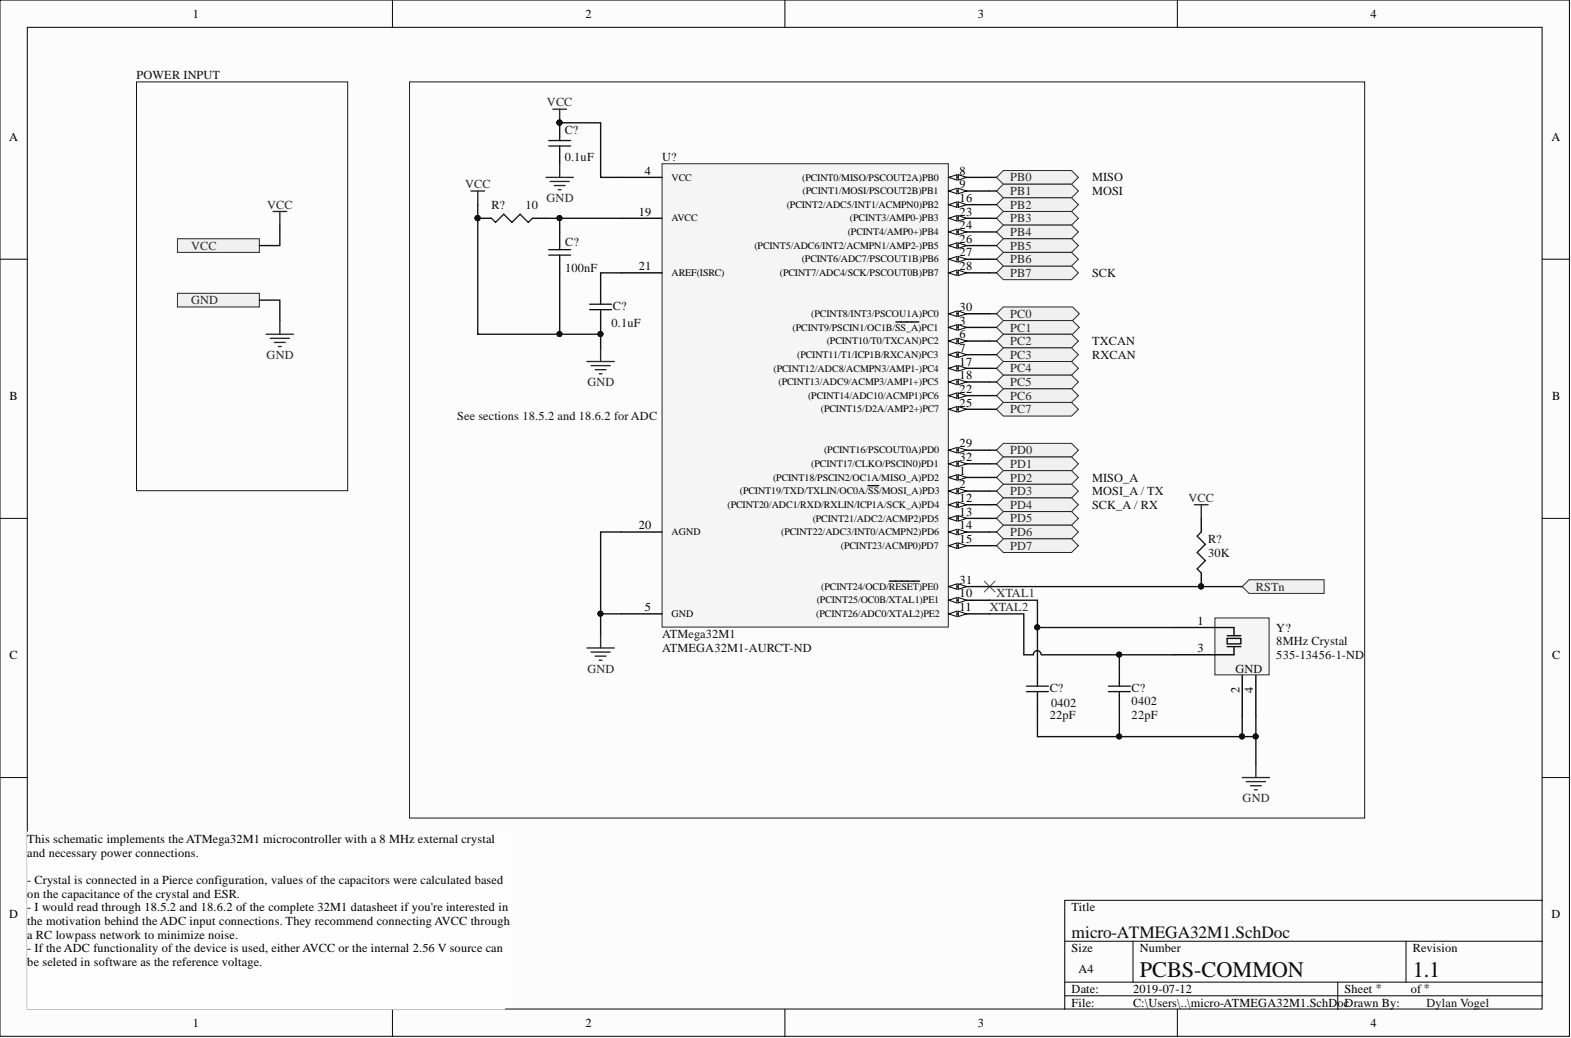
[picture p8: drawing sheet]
<svg xmlns="http://www.w3.org/2000/svg" width="292mm" height="193mm" viewBox="0 0 292 193" stroke-linecap="round" stroke-linejoin="round" font-family="sans-serif">
<g fill="#fcfcfc" stroke="#000" stroke-width=".19">
<path d="M0 0h291.8v192.7h-291.8z"/>
<path d="M5.1 5.1h281.6v182.5h-281.6z"/>
</g>
<g fill="none" stroke="#000" stroke-width=".19">
<path d="M73 0v5.1M145.9 0v5.1M218.9 0v5.1M0 48.2h5.1M286.8 48.2h5.1M0 96.4h5.1M286.8 96.4h5.1M0 144.6h5.1M286.8 144.6h5.1M198 175h88.8M210.7 175v7.6M261.4 175v7.6"/>
<path d="M286.8 167.4h-88.8v20.3M73 187.7v5M145.9 187.7v5M198 182.6h88.8M198 185.1h88.8M218.9 187.7v5M248.7 182.6v5.1"/>
</g>
<path d="M111.7 117.9v2.6M109.1 120.5h5.1M109.9 121.2h3.6M110.7 122h2M111.4 122.7h.5" fill="none" stroke="#262626" stroke-width=".25"/>
<path d="M123.1 30.4h53.2v86.2h-53.2z" fill="#f5f5f5" stroke="#262626" stroke-width=".19"/>
<path d="M176.4 33h7.6M176.4 35.5h7.6M166.6 59.9h4.2M176.4 60.9h7.6M176.4 63.4h7.6M176.4 65.9h7.6M161.4 90.3h2M176.4 88.8h7.6M176.4 91.3h7.6M115.5 114.1h7.6M176.4 111.6h7.6" fill="none" stroke="#000" stroke-width=".25"/>
<path d="M176.4 111.6l1.5-.5v1z" fill="#fcfcfc"/>
<path d="M176.4 111.6l1.5-.5v1z" fill="none" stroke="#000" stroke-width=".19"/>
<path d="M178.2 111.1l1.5 .5-1.5 .5z" fill="#fcfcfc"/>
<path d="M178.2 111.1l1.5 .5-1.5 .5z" fill="none" stroke="#000" stroke-width=".19"/>
<path d="M176.4 114.1h7.6" fill="none" stroke="#000" stroke-width=".25"/>
<path d="M176.4 114.1l1.5-.5v1z" fill="#fcfcfc"/>
<path d="M176.4 114.1l1.5-.5v1z" fill="none" stroke="#000" stroke-width=".19"/>
<path d="M178.2 113.6l1.5 .5-1.5 .5z" fill="#fcfcfc"/>
<path d="M178.2 113.6l1.5 .5-1.5 .5z" fill="none" stroke="#000" stroke-width=".19"/>
<path d="M176.4 93.8h7.6" fill="none" stroke="#000" stroke-width=".25"/>
<path d="M176.4 93.8l1.5-.5v1z" fill="#fcfcfc"/>
<path d="M176.4 93.8l1.5-.5v1z" fill="none" stroke="#000" stroke-width=".19"/>
<path d="M178.2 93.3l1.5 .5-1.5 .5z" fill="#fcfcfc"/>
<path d="M178.2 93.3l1.5 .5-1.5 .5z" fill="none" stroke="#000" stroke-width=".19"/>
<path d="M176.4 96.4h7.6" fill="none" stroke="#000" stroke-width=".25"/>
<path d="M176.4 96.4l1.5-.5v1z" fill="#fcfcfc"/>
<path d="M176.4 96.4l1.5-.5v1z" fill="none" stroke="#000" stroke-width=".19"/>
<path d="M178.2 95.9l1.5 .5-1.5 .5z" fill="#fcfcfc"/>
<path d="M178.2 95.9l1.5 .5-1.5 .5z" fill="none" stroke="#000" stroke-width=".19"/>
<path d="M176.4 98.9h7.6" fill="none" stroke="#000" stroke-width=".25"/>
<path d="M176.4 98.9l1.5-.5v1z" fill="#fcfcfc"/>
<path d="M176.4 98.9l1.5-.5v1z" fill="none" stroke="#000" stroke-width=".19"/>
<path d="M178.2 98.4l1.5 .5-1.5 .5z" fill="#fcfcfc"/>
<path d="M178.2 98.4l1.5 .5-1.5 .5z" fill="none" stroke="#000" stroke-width=".19"/>
<path d="M176.4 101.4h7.6" fill="none" stroke="#000" stroke-width=".25"/>
<path d="M176.4 101.4l1.5-.5v1z" fill="#fcfcfc"/>
<path d="M176.4 101.4l1.5-.5v1z" fill="none" stroke="#000" stroke-width=".19"/>
<path d="M178.2 100.9l1.5 .5-1.5 .5z" fill="#fcfcfc"/>
<path d="M178.2 100.9l1.5 .5-1.5 .5z" fill="none" stroke="#000" stroke-width=".19"/>
<path d="M176.4 38h7.6" fill="none" stroke="#000" stroke-width=".25"/>
<path d="M176.4 38l1.5-.5v1.1z" fill="#fcfcfc"/>
<path d="M176.4 38l1.5-.5v1.1z" fill="none" stroke="#000" stroke-width=".19"/>
<path d="M178.2 37.5l1.5 .5-1.5 .6z" fill="#fcfcfc"/>
<path d="M178.2 37.5l1.5 .5-1.5 .6z" fill="none" stroke="#000" stroke-width=".19"/>
<path d="M176.4 68.5h7.6" fill="none" stroke="#000" stroke-width=".25"/>
<path d="M176.4 68.5l1.5-.5v1z" fill="#fcfcfc"/>
<path d="M176.4 68.5l1.5-.5v1z" fill="none" stroke="#000" stroke-width=".19"/>
<path d="M178.2 68l1.5 .5-1.5 .5z" fill="#fcfcfc"/>
<path d="M178.2 68l1.5 .5-1.5 .5z" fill="none" stroke="#000" stroke-width=".19"/>
<path d="M176.4 71h7.6" fill="none" stroke="#000" stroke-width=".25"/>
<path d="M176.4 71l1.5-.5v1z" fill="#fcfcfc"/>
<path d="M176.4 71l1.5-.5v1z" fill="none" stroke="#000" stroke-width=".19"/>
<path d="M178.2 70.5l1.5 .5-1.5 .5z" fill="#fcfcfc"/>
<path d="M178.2 70.5l1.5 .5-1.5 .5z" fill="none" stroke="#000" stroke-width=".19"/>
<path d="M115.5 40.6h7.6M115.5 50.7h7.6M176.4 73.5h7.6M115.5 98.9h7.6" fill="none" stroke="#000" stroke-width=".25"/>
<path d="M176.4 73.5l1.5-.5v1.1z" fill="#fcfcfc"/>
<path d="M176.4 73.5l1.5-.5v1.1z" fill="none" stroke="#000" stroke-width=".19"/>
<path d="M178.2 73l1.5 .5-1.5 .6z" fill="#fcfcfc"/>
<path d="M178.2 73l1.5 .5-1.5 .6z" fill="none" stroke="#000" stroke-width=".19"/>
<path d="M176.4 40.6h7.6" fill="none" stroke="#000" stroke-width=".25"/>
<path d="M176.4 40.6l1.5-.5v1z" fill="#fcfcfc"/>
<path d="M176.4 40.6l1.5-.5v1z" fill="none" stroke="#000" stroke-width=".19"/>
<path d="M178.2 40.1l1.5 .5-1.5 .5z" fill="#fcfcfc"/>
<path d="M178.2 40.1l1.5 .5-1.5 .5z" fill="none" stroke="#000" stroke-width=".19"/>
<path d="M176.4 43.1h7.6" fill="none" stroke="#000" stroke-width=".25"/>
<path d="M176.4 43.1l1.5-.5v1z" fill="#fcfcfc"/>
<path d="M176.4 43.1l1.5-.5v1z" fill="none" stroke="#000" stroke-width=".19"/>
<path d="M178.2 42.6l1.5 .5-1.5 .5z" fill="#fcfcfc"/>
<path d="M178.2 42.6l1.5 .5-1.5 .5z" fill="none" stroke="#000" stroke-width=".19"/>
<path d="M176.4 76.1h7.6" fill="none" stroke="#000" stroke-width=".25"/>
<path d="M176.4 76.1l1.5-.5v1z" fill="#fcfcfc"/>
<path d="M176.4 76.1l1.5-.5v1z" fill="none" stroke="#000" stroke-width=".19"/>
<path d="M178.2 75.6l1.5 .5-1.5 .5z" fill="#fcfcfc"/>
<path d="M178.2 75.6l1.5 .5-1.5 .5z" fill="none" stroke="#000" stroke-width=".19"/>
<path d="M176.4 45.7h7.6" fill="none" stroke="#000" stroke-width=".25"/>
<path d="M176.4 45.7l1.5-.6v1.1z" fill="#fcfcfc"/>
<path d="M176.4 45.7l1.5-.6v1.1z" fill="none" stroke="#000" stroke-width=".19"/>
<path d="M178.2 45.1l1.5 .6-1.5 .5z" fill="#fcfcfc"/>
<path d="M178.2 45.1l1.5 .6-1.5 .5z" fill="none" stroke="#000" stroke-width=".19"/>
<path d="M176.4 48.2h7.6" fill="none" stroke="#000" stroke-width=".25"/>
<path d="M176.4 48.2l1.5-.5v1z" fill="#fcfcfc"/>
<path d="M176.4 48.2l1.5-.5v1z" fill="none" stroke="#000" stroke-width=".19"/>
<path d="M178.2 47.7l1.5 .5-1.5 .5z" fill="#fcfcfc"/>
<path d="M178.2 47.7l1.5 .5-1.5 .5z" fill="none" stroke="#000" stroke-width=".19"/>
<path d="M176.4 50.7h7.6" fill="none" stroke="#000" stroke-width=".25"/>
<path d="M176.4 50.7l1.5-.5v1z" fill="#fcfcfc"/>
<path d="M176.4 50.7l1.5-.5v1z" fill="none" stroke="#000" stroke-width=".19"/>
<path d="M178.2 50.2l1.5 .5-1.5 .5z" fill="#fcfcfc"/>
<path d="M178.2 50.2l1.5 .5-1.5 .5z" fill="none" stroke="#000" stroke-width=".19"/>
<path d="M176.4 83.7h7.6" fill="none" stroke="#000" stroke-width=".25"/>
<path d="M176.4 83.7l1.5-.5v1z" fill="#fcfcfc"/>
<path d="M176.4 83.7l1.5-.5v1z" fill="none" stroke="#000" stroke-width=".19"/>
<path d="M178.2 83.2l1.5 .5-1.5 .5z" fill="#fcfcfc"/>
<path d="M178.2 83.2l1.5 .5-1.5 .5z" fill="none" stroke="#000" stroke-width=".19"/>
<path d="M176.4 58.3h7.6" fill="none" stroke="#000" stroke-width=".25"/>
<path d="M176.4 58.3l1.5-.5v1z" fill="#fcfcfc"/>
<path d="M176.4 58.3l1.5-.5v1z" fill="none" stroke="#000" stroke-width=".19"/>
<path d="M178.2 57.8l1.5 .5-1.5 .5z" fill="#fcfcfc"/>
<path d="M178.2 57.8l1.5 .5-1.5 .5z" fill="none" stroke="#000" stroke-width=".19"/>
<path d="M176.4 109h7.6" fill="none" stroke="#000" stroke-width=".25"/>
<path d="M176.4 109l1.5-.5v1.1z" fill="#fcfcfc"/>
<path d="M176.4 109l1.5-.5v1.1z" fill="none" stroke="#000" stroke-width=".19"/>
<path d="M178.2 108.5l1.5 .5-1.5 .6z" fill="#fcfcfc"/>
<path d="M178.2 108.5l1.5 .5-1.5 .6z" fill="none" stroke="#000" stroke-width=".19"/>
<path d="M176.4 86.2h7.6M165.4 108h5.6" fill="none" stroke="#000" stroke-width=".25"/>
<path d="M176.4 86.2l1.5-.5v1z" fill="#fcfcfc"/>
<path d="M176.4 86.2l1.5-.5v1z" fill="none" stroke="#000" stroke-width=".19"/>
<path d="M178.2 85.7l1.5 .5-1.5 .5z" fill="#fcfcfc"/>
<path d="M178.2 85.7l1.5 .5-1.5 .5z" fill="none" stroke="#000" stroke-width=".19"/>
<path d="M115.5 33h7.6M111.7 53.3v2.5M111.7 58.3v2.6" fill="none" stroke="#000" stroke-width=".25"/>
<path d="M109.1 67.2h5.1M109.9 68h3.6M110.7 68.7h2M111.4 69.5h.5M111.7 64.7v2.5" fill="none" stroke="#262626" stroke-width=".25"/>
<path d="M109.6 57.6h4.1M109.6 56.6h4.1M111.7 55.8v.8M111.7 57.6v.7" fill="none" stroke="#1c1c1c" stroke-width=".25"/>
<g fill="#f0f0f0" stroke="#262626" stroke-width=".19">
<path d="M185.3 33l1.2-1.3h12.7l1.3 1.3-1.3 1.2h-12.7z" fill-rule="evenodd"/>
<path d="M185.3 35.5l1.2-1.3h12.7l1.3 1.3-1.3 1.3h-12.7z" fill-rule="evenodd"/>
<path d="M185.3 50.7l1.2-1.2h12.7l1.3 1.2-1.3 1.3h-12.7z" fill-rule="evenodd"/>
<path d="M185.3 38l1.2-1.2h12.7l1.3 1.2-1.3 1.3h-12.7z" fill-rule="evenodd"/>
<path d="M185.3 40.6l1.2-1.3h12.7l1.3 1.3-1.3 1.3h-12.7z" fill-rule="evenodd"/>
<path d="M185.3 43.1l1.2-1.2h12.7l1.3 1.2-1.3 1.3h-12.7z" fill-rule="evenodd"/>
<path d="M185.3 45.7l1.2-1.3h12.7l1.3 1.3-1.3 1.2h-12.7z" fill-rule="evenodd"/>
<path d="M185.3 48.2l1.2-1.3h12.7l1.3 1.3-1.3 1.3h-12.7z" fill-rule="evenodd"/>
<path d="M185.3 58.3l1.2-1.2h12.9l1.3 1.2-1.3 1.3h-12.9z" fill-rule="evenodd"/>
<path d="M185.3 60.9l1.2-1.3h12.9l1.3 1.3-1.3 1.2h-12.9z" fill-rule="evenodd"/>
<path d="M185.3 63.4l1.2-1.3h12.7l1.3 1.3-1.3 1.3h-12.7z" fill-rule="evenodd"/>
<path d="M185.3 65.9l1.2-1.2h12.7l1.3 1.2-1.3 1.3h-12.7z" fill-rule="evenodd"/>
<path d="M185.3 68.5l1.2-1.3h12.7l1.3 1.3-1.3 1.2h-12.7z" fill-rule="evenodd"/>
<path d="M185.3 71l1.2-1.3h12.7l1.3 1.3-1.3 1.3h-12.7z" fill-rule="evenodd"/>
<path d="M185.3 73.5l1.2-1.2h12.7l1.3 1.2-1.3 1.3h-12.7z" fill-rule="evenodd"/>
<path d="M185.3 76.1l1.2-1.3h12.7l1.3 1.3-1.3 1.3h-12.7z" fill-rule="evenodd"/>
<path d="M185.3 83.7l1.2-1.3h12.7l1.3 1.3-1.3 1.3h-12.7z" fill-rule="evenodd"/>
<path d="M185.3 86.2l1.2-1.2h12.7l1.3 1.2-1.3 1.3h-12.7z" fill-rule="evenodd"/>
<path d="M185.3 88.8l1.2-1.3h12.7l1.3 1.3-1.3 1.2h-12.7z" fill-rule="evenodd"/>
<path d="M185.3 91.3l1.2-1.3h12.7l1.3 1.3-1.3 1.3h-12.7z" fill-rule="evenodd"/>
<path d="M185.3 93.8l1.2-1.2h12.7l1.3 1.2-1.3 1.3h-12.7z" fill-rule="evenodd"/>
<path d="M185.3 96.4l1.2-1.3h12.7l1.3 1.3-1.3 1.2h-12.7z" fill-rule="evenodd"/>
<path d="M185.3 98.9l1.2-1.3h12.7l1.3 1.3-1.3 1.3h-12.7z" fill-rule="evenodd"/>
<path d="M185.3 101.4l1.2-1.2h12.7l1.3 1.2-1.3 1.3h-12.7z" fill-rule="evenodd"/>
<path d="M231 109l1.2-1.2h14v2.5h-14z" fill-rule="evenodd"/>
</g>
<path d="M99 40.6h2.5" fill="none" stroke="#000" stroke-width=".25"/>
<path d="M91.4 40.6l.7 .7 1.6-1.5 1.5 1.5 1.5-1.5 1.5 1.5 .8-.7" fill="none" stroke="#1c1c1c" stroke-width=".25"/>
<path d="M5.1 154.7h88.7v32.9h-88.7z" fill="#fefefe" stroke="#fefefe" stroke-width=".19"/>
<path d="M76.1 15.2h177.6v136.9h-177.6z" fill="none" stroke="#1c1c1c" stroke-width=".19"/>
<path d="M50.8 39.3h2.5M52 39.3v2.6M52 59.6v2.5M49.5 62.1h5.1M50.3 62.9h3.5M51 63.7h2M51.8 64.4h.5" fill="none" stroke="#262626" stroke-width=".25"/>
<g fill="#f0f0f0" stroke="#262626" stroke-width=".19">
<path d="M33 44.4h15.2v2.5h-15.2z" fill-rule="evenodd"/>
<path d="M33 54.5h15.2v2.6h-15.2z" fill-rule="evenodd"/>
</g>
<path d="M25.4 15.2h39.2v76h-39.2z" fill="none" stroke="#1c1c1c" stroke-width=".19"/>
<path d="M183 108l2 2.1M185 108l-2 2.1" fill="none" stroke="#4c4c4c" stroke-width=".19"/>
<path d="M192.9 124.3v2.5M192.9 129.3v2.6" fill="none" stroke="#000" stroke-width=".25"/>
<path d="M190.9 127.6h4M190.9 128.6h4M192.9 126.8v.8M192.9 128.6v.7" fill="none" stroke="#1c1c1c" stroke-width=".25"/>
<path d="M225.9 114.9h10.1v10.6h-10.1z" fill="#f5f5f5" stroke="#262626" stroke-width=".19"/>
<g fill="none" stroke="#000" stroke-width=".25">
<path d="M104.1 27.9v2.5M104.1 43.1v2.6M104.1 48.2v2.5M223.4 96.4v2.5M218.3 116.7h11.1v1.5M228.2 118.7h2.5v1h-2.5zM228.2 118.2h2.5M208.1 124.3v2.5M208.1 129.3v2.6M228.2 120.2h2.5M229.4 120.2v1.5h-11.1M231 125.5v7.6"/>
<path d="M233.5 125.5v7.6"/>
</g>
<g fill="none" stroke="#1c1c1c" stroke-width=".25">
<path d="M102 26.1h4.1M102 27.1h4.1M104.1 25.4v.7M104.1 27.1v.8M102 46.4h4.1M102 47.4h4.1M104.1 45.7v.7M104.1 47.4v.8M223.4 98.9l-.8 .8 1.5 1.5-1.5 1.5 1.5 1.5-1.5 1.6 .8 .7M206.1 127.6h4.1M206.1 128.6h4.1M208.1 126.8v.8"/>
<path d="M208.1 128.6v.7"/>
</g>
<g fill="none" stroke="#262626" stroke-width=".25">
<path d="M87.6 35.5h2.5M88.8 35.5v2.5M101.5 33h5.1M102.3 33.7h3.5M102.8 20.3h2.5M103 34.5h2.1M103.8 35.3h.5M104.1 20.3v2.5M104.1 30.4v2.6M222.1 93.8h2.5M223.4 93.8v2.6M231 144.6h5"/>
<path d="M231.7 145.3h3.6M232.5 146.1h2M233.3 146.8h.5M233.5 142v2.6"/>
</g>
<g fill="none" stroke="#0e0e0e" stroke-width=".25">
<path d="M88.8 38v24.1h15.3M104.1 22.8h7.6v10.2h3.8M184 33h1.3M184 35.5h1.3M184 38h1.3M48.2 55.8h3.8v3.8M52 41.9v3.8h-3.8M101.5 40.6h14M104.1 50.7v11.4h7.6M104.1 40.6v2.5M115.5 50.7h-3.8v2.6M184 40.6h1.3"/>
<path d="M184 43.1h1.3M184 45.7h1.3M184 48.2h1.3M184 50.7h1.3M184 58.3h1.3M111.7 60.9v3.8M184 60.9h1.3M184 63.4h1.3M184 65.9h1.3M184 68.5h1.3M184 71h1.3M184 73.5h1.3"/>
<path d="M184 76.1h1.3M115.5 98.9h-3.8v19M184 83.7h1.3M184 86.2h1.3M184 88.8h1.3M184 91.3h1.3M184 93.8h1.3M184 96.4h1.3M184 98.9h1.3M111.7 114.1h3.8M184 109h47M184 111.6h8.9v12.7"/>
<path d="M184 114.1h6.4v7.6h1.7a.72 .72 0 0 1 .8-.7 .72 .72 0 0 1 .7 .7M184 101.4h1.3M192.9 116.7h25.4M192.9 131.9v5h40.6v-3.8M193.7 121.7h24.6M208.1 121.7v2.6M208.1 131.9v5M231 133.1v3.8M233.5 136.9v5.1"/>
</g>
<g fill="#0e0e0e" stroke="#0e0e0e" stroke-width=".19">
<circle cx="111.6" cy="114.1" r=".47"/>
<circle cx="192.9" cy="116.6" r=".47"/>
<circle cx="208.1" cy="121.7" r=".47"/>
<circle cx="208.1" cy="136.9" r=".47"/>
<circle cx="230.9" cy="136.9" r=".47"/>
<circle cx="233.5" cy="136.9" r=".47"/>
<circle cx="111.6" cy="62.1" r=".47"/>
<circle cx="104" cy="40.5" r=".47"/>
<circle cx="104" cy="62.1" r=".47"/>
</g>
<g font-size="4.1" fill="#0e0e0e">
<text x="211.9" y="181.7">PCBS-COMMON</text>
<text x="262.7" y="181.7">1.1</text>
</g>
<g font-size="3.5" fill="#0e0e0e">
<text x="103" y="24.7">PIC?02</text>
<text x="222.6" y="108.3">PIR?01</text>
</g>
<text font-size="3.2" fill="#0e0e0e" x="199.2" y="174.3">micro-ATMEGA32M1.SchDoc</text>
<g font-size="2.3">
<text x="35.9" y="3.3">1</text>
<text x="108.9" y="3.3">2</text>
<text x="181.8" y="3.3">3</text>
<text x="254.8" y="3.3">4</text>
<text x="1.7" y="26.1">A</text>
<text x="288.5" y="26.1">A</text>
<text x="119.9" y="32.5">4</text>
<text x="178.4" y="32.5">8</text>
<text x="178.4" y="35">9</text>
<text x="118.8" y="40.1">19</text>
<text x="178.4" y="37.5">16</text>
<text x="178.4" y="40.1">23</text>
<text x="178.4" y="42.6">24</text>
<text x="178.4" y="45.1">26</text>
<text x="178.4" y="47.7">27</text>
<text x="118.8" y="50.2">21</text>
<text x="178.4" y="50.2">28</text>
<text x="178.4" y="57.8">30</text>
<text x="178.4" y="60.4">3</text>
<text x="178.4" y="62.9">6</text>
<text x="178.4" y="65.4">7</text>
<text x="178.4" y="68">17</text>
<text x="178.4" y="70.5">18</text>
<text x="1.8" y="74.3">B</text>
<text x="178.4" y="73">22</text>
<text x="178.4" y="75.6">25</text>
<text x="288.6" y="74.3">B</text>
<text x="178.4" y="83.2">29</text>
<text x="178.4" y="88.3">1</text>
<text x="178.4" y="85.7">32</text>
<text x="178.4" y="90.8">2</text>
<text x="178.4" y="93.3">12</text>
<text x="178.4" y="95.9">13</text>
<text x="118.8" y="98.4">20</text>
<text x="178.4" y="98.4">14</text>
<text x="178.4" y="100.9">15</text>
<text x="119.9" y="113.6">5</text>
<text x="178.4" y="111.1">10</text>
<text x="178.4" y="113.6">11</text>
<text x="178.4" y="108.5">31</text>
<text x="222.7" y="116.1">1</text>
<text x="1.8" y="122.5">C</text>
<text x="222.7" y="121.2">3</text>
<text x="288.6" y="122.5">C</text>
<text x="230.5" y="128.7" transform="rotate(-90 230.5 128.7)">2</text>
<text x="233" y="128.7" transform="rotate(-90 233 128.7)">4</text>
<text x="5.1" y="156.7">This schematic implements the ATMega32M1 microcontroller with a 8 MHz external crystal</text>
<text x="5.1" y="159.3">and necessary power connections.</text>
<text x="5.1" y="164.3">- Crystal is connected in a Pierce configuration, values of the capacitors were calculated based</text>
<text x="5.1" y="166.9">on the capacitance of the crystal and ESR.</text>
<text x="1.7" y="170.7">D</text>
<text x="5.1" y="169.4">- I would read through 18.5.2 and 18.6.2 of the complete 32M1 datasheet if you're interested in</text>
<text x="5.1" y="171.9">t</text>
<text x="5.8" y="171.9">he motivation behind the ADC input connections. They recommend connecting AVCC through</text>
<text x="199.2" y="169.4">Title</text>
<text x="288.5" y="170.7">D</text>
<text x="5.1" y="174.5">a RC lowpass network to minimize noise.</text>
<text x="5.1" y="177">- If the ADC functionality of the device is used, either AVCC or the internal 2.56 V source can</text>
<text x="5.1" y="179.5">be seleted in software as the reference voltage.</text>
<text x="199.2" y="177">Size</text>
<text x="211.9" y="177">Number</text>
<text x="262.7" y="177">Revision</text>
<text x="199.2" y="184.6">Date:</text>
<text x="200.5" y="180.8">A4</text>
<text x="210.7" y="184.6">2019-07-12</text>
<text x="250" y="184.6">Sheet *</text>
<text x="262.3" y="184.6">of*</text>
<text x="35.9" y="191">1</text>
<text x="108.9" y="191">2</text>
<text x="181.8" y="191">3</text>
<text x="199.2" y="187.2">File:</text>
<text x="210.7" y="187.2">C:\Users\..\micro-ATMEGA32M1.SchDocDrawn By:</text>
<text x="254.8" y="191">4</text>
</g>
<g font-size="2.3" fill="#0e0e0e">
<text x="25.4" y="14.7">POWER INPUT</text>
<text x="105" y="29.9">0.1uF</text>
<text x="105" y="24.9">C?</text>
<text x="123.1" y="29.9">U?</text>
<text x="203" y="33.7">MISO</text>
<text x="91.4" y="38.8">R?</text>
<text x="97.7" y="38.8">10</text>
<text x="203" y="36.3">MOSI</text>
<text x="105.1" y="45.7">C?</text>
<text x="105.1" y="50.6">100nF</text>
<text x="203" y="51.5">SCK</text>
<text x="114" y="57.6">C?</text>
<text x="113.7" y="60.9">0.1uF</text>
<text x="203" y="64.2">TXCAN</text>
<text x="203" y="66.7">RXCAN</text>
<text x="85" y="78.1">See sections 18.5.2 and 18.6.2 for ADC</text>
<text x="203" y="89.5">MISO_A</text>
<text x="203" y="92.1">MOSI_A / TX</text>
<text x="203" y="94.6">SCK_A / RX</text>
<text x="224.6" y="100.9">R?</text>
<text x="224.6" y="103.5">30K</text>
<text x="123.1" y="118.7">ATMega32M1</text>
<text x="237.3" y="117.4">Y?</text>
<text x="237.3" y="120">8MHz Crystal</text>
<text x="123.1" y="121.2">ATMEGA32M1-AURCT-ND</text>
<text x="229.7" y="125">GND</text>
<text x="237.3" y="122.5">535-13456-1-ND</text>
<text x="195.2" y="128.6">C?</text>
<text x="195.4" y="131.4">0402</text>
<text x="210.4" y="128.6">C?</text>
<text x="210.4" y="131.1">0402</text>
<text x="195.2" y="133.6">22pF</text>
<text x="210.4" y="133.6">22pF</text>
<text x="265.2" y="187.2">Dylan Vogel</text>
</g>
<g font-size="2.3" fill="#262626">
<text x="101.7" y="19.8">VCC</text>
<text x="86.5" y="35">VCC</text>
<text x="187.8" y="33.7">PB0</text>
<text x="49.7" y="38.8">VCC</text>
<text x="101.6" y="37.5">GND</text>
<text x="187.8" y="36.3">PB1</text>
<text x="187.8" y="38.8">PB2</text>
<text x="187.8" y="41.3">PB3</text>
<text x="35.5" y="46.4">VCC</text>
<text x="187.8" y="43.9">PB4</text>
<text x="187.8" y="46.4">PB5</text>
<text x="187.8" y="51.5">PB7</text>
<text x="187.8" y="49">PB6</text>
<text x="35.5" y="56.6">GND</text>
<text x="187.8" y="59.1">PC0</text>
<text x="187.8" y="61.6">PC1</text>
<text x="187.8" y="64.2">PC2</text>
<text x="49.6" y="66.7">GND</text>
<text x="109.2" y="71.8">GND</text>
<text x="187.8" y="66.7">PC3</text>
<text x="187.8" y="69.2">PC4</text>
<text x="187.8" y="71.8">PC5</text>
<text x="187.8" y="74.3">PC6</text>
<text x="187.8" y="76.8">PC7</text>
<text x="187.8" y="84.5">PD0</text>
<text x="187.8" y="87">PD1</text>
<text x="187.8" y="89.5">PD2</text>
<text x="187.8" y="92.1">PD3</text>
<text x="187.8" y="94.6">PD4</text>
<text x="221" y="93.3">VCC</text>
<text x="187.8" y="97.1">PD5</text>
<text x="187.8" y="99.7">PD6</text>
<text x="187.8" y="102.2">PD7</text>
<text x="184" y="113.6">XTAL2</text>
<text x="185.3" y="111.1">XTAL1</text>
<text x="233.5" y="109.8">RSTn</text>
<text x="109.2" y="125">GND</text>
<text x="231.1" y="149.1">GND</text>
</g>
<g font-size="1.9">
<text x="124.9" y="33.6">VCC</text>
<text x="149.2" y="33.6">(PCINT0/MISO/PSCOUT2A)PB0</text>
<text x="124.9" y="41.2">AVCC</text>
<text x="146.3" y="38.6">(PCINT2/ADC5/INT1/ACMPN0)PB2</text>
<text x="149.2" y="36.1">(PCINT1/MOSI/PSCOUT2B)PB1</text>
<text x="158" y="41.2">(PCINT3/AMP0-)PB3</text>
<text x="140.3" y="46.2">(PCINT5/ADC6/INT2/ACMPN1/AMP2-)PB5</text>
<text x="157.6" y="43.7">(PCINT4/AMP0+)PB4</text>
<text x="124.9" y="51.3">AREF(ISRC)</text>
<text x="145" y="51.3">(PCINT7/ADC4/SCK/PSCOUT0B)PB7</text>
<text x="149.1" y="48.8">(PCINT6/ADC7/PSCOUT1B)PB6</text>
<text x="150.8" y="58.9">(PCINT8/INT3/PSCOU1A)PC0</text>
<text x="147.4" y="61.5">(PCINT9/PSCIN1/OC1B/SS_A)PC1</text>
<text x="153.7" y="64">(PCINT10/T0/TXCAN)PC2</text>
<text x="143.8" y="69.1">(PCINT12/ADC8/ACMPN3/AMP1-)PC4</text>
<text x="144.8" y="71.6">(PCINT13/ADC9/ACMP3/AMP1+)PC5</text>
<text x="148.2" y="66.5">(PCINT11/T1/ICP1B/RXCAN)PC3</text>
<text x="150.3" y="74.1">(PCINT14/ADC10/ACMP1)PC6</text>
<text x="152.6" y="76.7">(PCINT15/D2A/AMP2+)PC7</text>
<text x="143.7" y="89.4">(PCINT18/PSCIN2/OC1A/MISO_A)PD2</text>
<text x="150.8" y="86.8">(PCINT17/CLKO/PSCIN0)PD1</text>
<text x="153.2" y="84.3">(PCINT16/PSCOUT0A)PD0</text>
<text x="135.3" y="94.4">(PCINT20/ADC1/RXD/RXLIN/ICP1A/SCK_A)PD4</text>
<text x="137.6" y="91.9">(PCINT19/TXD/TXLIN/OC0A/SS/MOSI_A)PD3</text>
<text x="124.9" y="99.5">AGND</text>
<text x="145.3" y="99.5">(PCINT22/ADC3/INT0/ACMPN2)PD6</text>
<text x="151.1" y="97">(PCINT21/ADC2/ACMP2)PD5</text>
<text x="156.3" y="102">(PCINT23/ACMP0)PD7</text>
<text x="151.9" y="112.2">(PCINT25/OC0B/XTAL1)PE1</text>
<text x="152.7" y="109.6">(PCINT24/OCD/RESET)PE0</text>
<text x="124.9" y="114.7">GND</text>
<text x="151.8" y="114.7">(PCINT26/ADC0/XTAL2)PE2</text>
</g>
<text font-size="1.8" fill="#0e0e0e" x="88.2" y="40.7">PIR?02</text>
<g font-size="1.8">
<text x="175.7" y="63.7">PIU?06</text>
<text x="175.7" y="66.1">PIU?07</text>
<text x="175.7" y="89.1">PIU?01</text>
<text x="175.7" y="91.5">PIU?02</text>
</g>
<g font-size="1.4">
<text x="175.7" y="33.1">PIU?08</text>
<text x="175.7" y="35.6">PIU?09</text>
<text x="175.7" y="61">PIU?03</text>
</g>
</svg>
